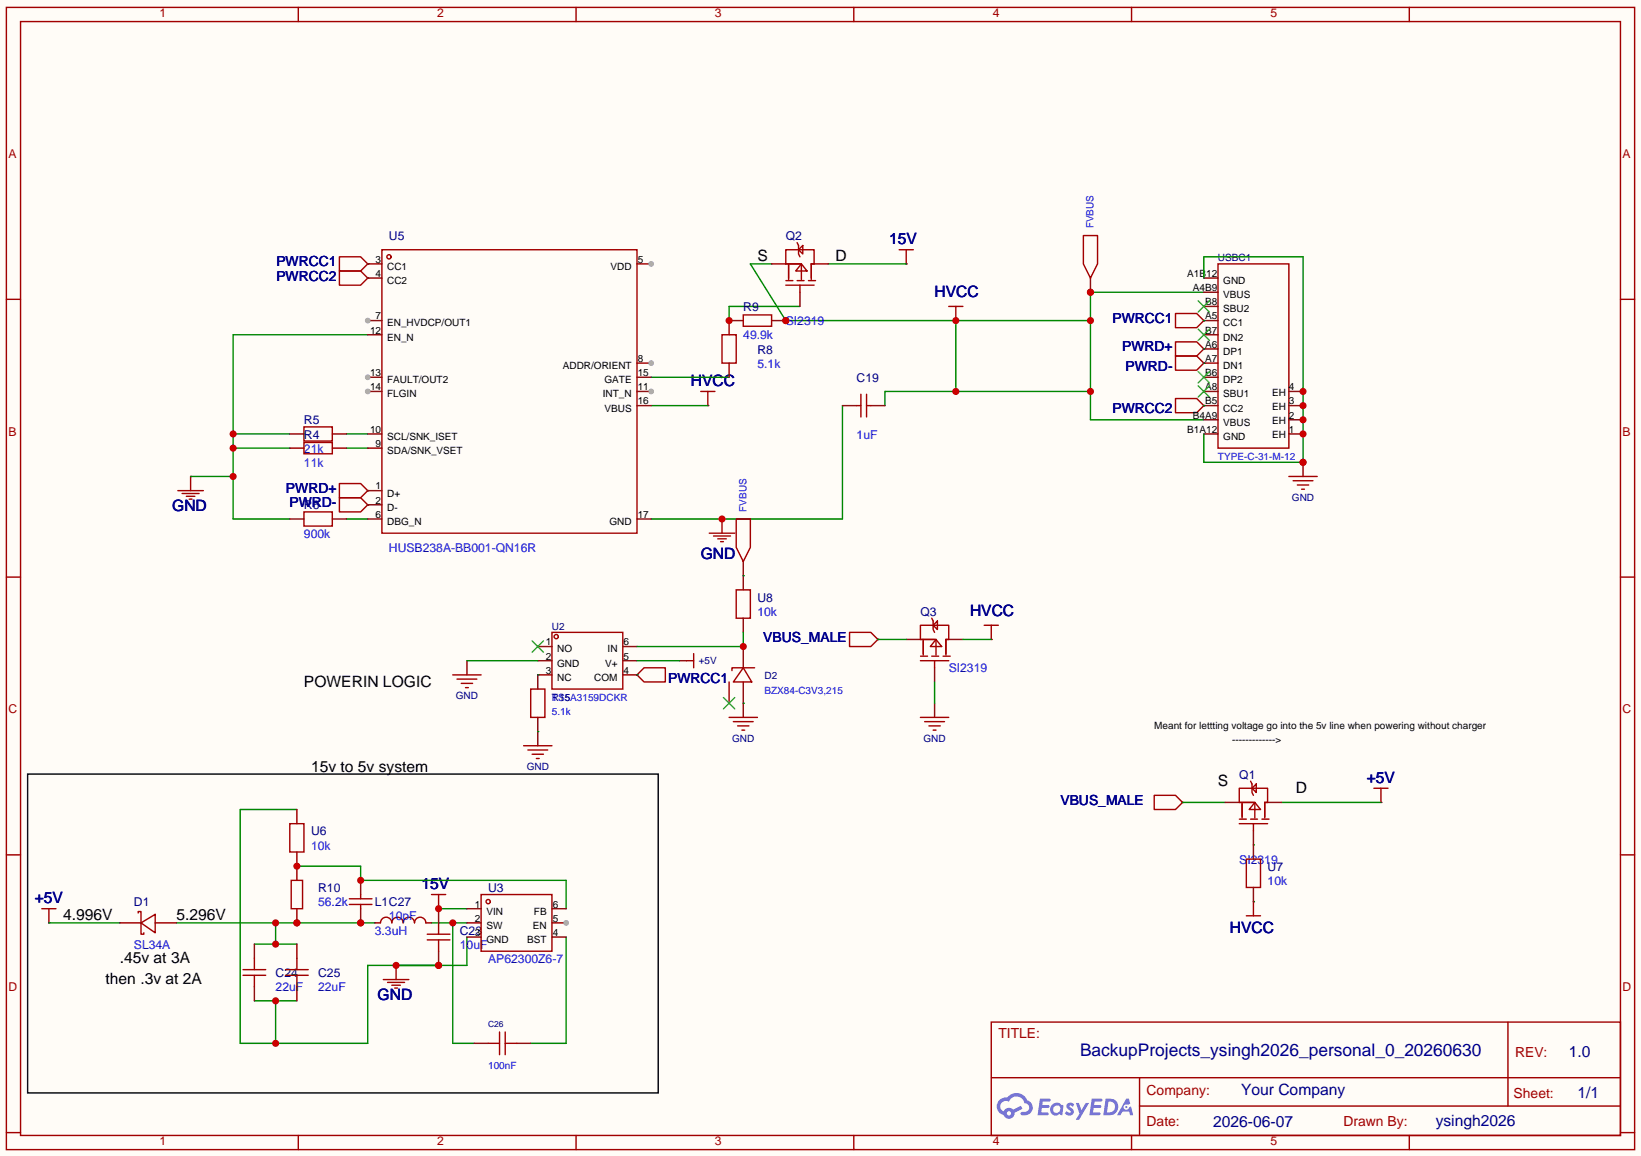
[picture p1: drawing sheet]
<svg xmlns="http://www.w3.org/2000/svg" width="294mm" height="207mm" viewBox="0 0 294 207" stroke-linecap="round" stroke-linejoin="round" font-family="sans-serif">
<path d="M0 0h294.1v207.2h-294.1z" fill="#fffcf7"/>
<g fill="none" stroke="#a10000" stroke-width=".25">
<path d="M1.1 1.3h291.9v204.8h-291.9zM3.7 3.9h286.7v199.6h-286.7zM53.5 1.3v2.6M103.3 1.3v2.6M153 1.3v2.6M202.8 1.3v2.6M252.6 1.3v2.6M1.1 53.7h2.6M290.4 53.7h2.6M1.1 103.4h2.6M290.4 103.4h2.6M1.1 153.2h2.6"/>
<path d="M290.4 153.2h2.6M177.7 183.2h112.7v20.3h-112.7zM177.7 193.2h112.7M204.2 198.2h86.2M204.2 193.2v10.1M270.3 183.2v15M1.1 203h2.6M53.5 203.5v2.6M103.3 203.5v2.6M153 203.5v2.6M202.8 203.5v2.6M252.6 203.5v2.6"/>
<path d="M290.4 203h2.6"/>
</g>
<g fill="#5487ff">
<path d="M191.3 197.8l.5-.2 .4 .1 .3 .3-.2 .4a.33 .33 0 0 0-.3-.3 .33 .33 0 0 0-.3 .2 1.01 1.01 0 0 1 .7 1.3 .96 .96 0 0 1-1.6-.1l.4-.4 .5 .3 .2-.1v-.1a.88 .88 0 0 1-.6-1.4z"/>
<path d="M192.8 197.7h.6l.4 1.3 .8-1.3h.6l-1.8 3h-.6l.7-1.1z"/>
<path d="M186.4 196.9h.8a1.1 1.1 0 0 1 1.1 .1 .26 .26 0 0 1-.2 .4h-1.2l-.1 .7h1.1l.2 .2-.3 .3h-1.1l-.1 .8h1.2l.1 .4-.2 .1h-1.7z"/>
<path d="M195.7 196.9h.8a1.11 1.11 0 0 1 1.1 .1 .26 .26 0 0 1-.3 .4h-1.1l-.1 .7h1.1l.2 .2-.3 .3h-1.1l-.1 .8h1.2l.1 .4-.2 .1h-1.7z"/>
<path d="M201.9 196.9h.5l.2 .9-.4 .2a.5 .5 0 0 0-.8 .2 .5 .5 0 0 0 .3 .7 .5 .5 0 0 0 .7-.4l.3-.2 .4 1.6h-.5l-.2-.6h-1.2l-.4 .6h-.6z"/>
<path d="M198.2 196.9l-.4 3h.9a1.51 1.51 0 0 0 1.7-1.5 1.51 1.51 0 0 0-1.7-1.5zM198.7 197.4a1 1 0 0 1 1.2 1.1 1 1 0 0 1-1.3 .9h-.2z"/>
<path d="M188.7 197.9a1.07 1.07 0 0 0-.3 1.5 1.07 1.07 0 0 0 1.5 .3l.5 .2 .2-1.7-.1-.1-.3-.1a1.02 1.02 0 0 0-1.5-.1zM188.7 198.8a.67 .67 0 0 1 1.3 0 .67 .67 0 0 1-1.3 0z"/>
<path d="M179.1 197.2a1.58 1.58 0 0 0 .8 2.7 1.01 1.01 0 0 0 1.1 .6 1.01 1.01 0 0 0 .9-1.1l1.4-.7-.3-.5-1.4 .7a1.03 1.03 0 0 0-1.7 .3 1 1 0 0 1-.5-1.4 1 1 0 0 1 1.4-.3 1.49 1.49 0 0 1 1.6-1 1.49 1.49 0 0 1 1.3 1.2 .82 .82 0 0 1 .7 1.1 .82 .82 0 0 1-1.2 .5 .31 .31 0 0 0-.3 .3 .31 .31 0 0 0 .3 .3 1.43 1.43 0 0 0 1.8-.9 1.43 1.43 0 0 0-.9-1.8 2.09 2.09 0 0 0-3.6-.5l-.8 .1zM180.5 199.5a.39 .39 0 0 1 .7 0 .39 .39 0 0 1-.7 0z"/>
<circle cx="201.9" cy="198.4" r=".19"/>
</g>
<g fill="none" stroke="#a10000" stroke-width=".25">
<path d="M60.8 46h3.8l1.3 1.3-1.3 1.3h-3.8zM60.8 48.6h3.8l1.3 1.2-1.3 1.3h-3.8zM161.2 44.8h2.5M162.4 44.8v2.5M170.1 54.9h2.5M171.3 54.9v2.6M210.7 56.2h3.8l1.3 1.3-1.3 1.2h-3.8zM125.6 70.2h2.5M126.9 70.2v2.5M210.7 71.4h3.8l1.3 1.3-1.3 1.3h-3.8zM210.7 61.3h3.8l1.3 1.2-1.3 1.3h-3.8zM210.7 63.8h3.8l1.3 1.3-1.3 1.3h-3.8z"/>
<path d="M31.9 87.9h4.5M32.6 88.4h3.1M33.4 89h1.5M33.9 89.5h.5M34.2 85.4v2.5M60.8 86.7h3.8l1.3 1.2-1.3 1.3h-3.8zM60.8 89.2h3.8l1.3 1.3-1.3 1.3h-3.8zM127.1 95.6h4.6M127.9 96.1h3M128.7 96.6h1.5M129.2 97.1h.5M129.4 93v2.6"/>
<path d="M115.4 119.7h3.9v2.5h-3.9l-1.2-1.2zM152.3 113.3h3.8l1.3 1.3-1.3 1.3h-3.8zM176.4 112.1h2.5M177.7 112.1v2.5M206.9 142.6h3.8l1.3 1.2-1.3 1.3h-3.8zM246.3 141.3h2.5M247.5 141.3v2.5M7.5 162.9h2.5M8.8 162.9v2.5M68.7 175.6h4.6M69.5 176.1h3M70.2 176.6h1.6"/>
<path d="M70.7 177.1h.5M71 173v2.6M77.3 160.3h2.6M78.6 160.3v2.6M223.4 164.1h2.5M224.7 161.6v2.5"/>
</g>
<g fill="none" stroke="#870000" stroke-width=".25">
<path d="M65.9 47.3h.1M65.9 49.8h.1M162.4 47.3h.1M171.3 57.5h.1M215.8 57.5h.1M126.9 72.7h.1M215.8 72.7h.1M215.8 62.5h.1M215.8 65.1h.1M34.2 85.4h.1M65.9 87.9h.1M65.9 90.5h.1"/>
<path d="M129.4 93h.1M157.4 114.6h.1M177.7 114.6h.1M114.2 121h.1M212 143.8h.1M247.5 143.8h.1M8.8 165.4h.1M71 173h.1M78.6 162.9h.1M224.7 161.6h.1"/>
</g>
<path d="M5 138.7h113v57.2h-113z" fill="none" stroke="#000" stroke-width=".25"/>
<path d="M151 72.7v20.3h-34.3" fill="none" stroke="#008700" stroke-width=".25"/>
<circle cx="129.4" cy="93" r=".63" fill="#c00"/>
<path d="M138.3 47.3h-3.8l6.3 10.2h54.7M171.3 57.5v12.7M215.8 52.4h-20.3v22.8h20.3M195.5 70.2h-36.9v2.5" fill="none" stroke="#008700" stroke-width=".25"/>
<g fill="#c00">
<circle cx="195.5" cy="70.2" r=".63"/>
<circle cx="171.3" cy="70.2" r=".63"/>
<circle cx="171.3" cy="57.5" r=".63"/>
<circle cx="195.5" cy="57.5" r=".63"/>
<circle cx="195.5" cy="52.4" r=".63"/>
<circle cx="140.8" cy="57.5" r=".63"/>
</g>
<path d="M41.8 77.8h10.1M62.1 77.8h3.8M65.9 60h-24.1v33h10.1M116.7 72.7h10.2M34.2 85.4h7.6M41.8 80.3h10.1M62.1 80.3h3.8" fill="none" stroke="#008700" stroke-width=".25"/>
<g fill="#c00">
<circle cx="41.8" cy="80.3" r=".63"/>
<circle cx="41.8" cy="85.4" r=".63"/>
<circle cx="41.8" cy="77.8" r=".63"/>
</g>
<path d="M143.4 54.9h-12.7v2.6M116.7 67.6h14M62.1 93h3.8M77.3 165.4h6.4M81.2 165.4v21.6h3.8" fill="none" stroke="#008700" stroke-width=".25"/>
<circle cx="81.2" cy="165.4" r=".63" fill="#c00"/>
<path d="M53.2 155.3h11.4v2.5h36.9v5.1M31.6 165.4h35.6M45.6 169.2h7.6M49.4 165.4v3.8M101.5 168v19h-6.4" fill="none" stroke="#008700" stroke-width=".25"/>
<g fill="#c00">
<circle cx="53.2" cy="165.4" r=".63"/>
<circle cx="64.6" cy="165.4" r=".63"/>
<circle cx="49.4" cy="169.2" r=".63"/>
<circle cx="49.4" cy="165.4" r=".63"/>
</g>
<path d="M53.2 145.1h-10.1v41.9h22.8v-14h17.8v-5M45.6 179.4h7.6M49.4 179.4v7.6M78.6 162.9h5.1" fill="none" stroke="#008700" stroke-width=".25"/>
<g fill="#c00">
<circle cx="49.4" cy="187" r=".63"/>
<circle cx="78.6" cy="173" r=".63"/>
<circle cx="71" cy="173" r=".63"/>
<circle cx="49.4" cy="179.4" r=".63"/>
</g>
<g fill="none" stroke="#008700" stroke-width=".25">
<path d="M65.9 47.3h.1M65.9 49.8h.1M148.5 47.3h13.9M215.8 49.8v-3.8h17.8v36.9h-17.8v-5.1M215.8 62.5h.1M215.8 65.1h.1M65.9 87.9h.1M65.9 90.5h.1M212 143.8h7.6M224.7 151.4h.1M229.7 143.8h17.8M8.8 165.4h12.7"/>
<path d="M224.7 161.6h.1"/>
</g>
<path d="M218.3 47.3h12.7v33h-12.7z" fill="none" stroke="#a10000" stroke-width=".25"/>
<g fill="none" stroke="#870000" stroke-width=".25">
<path d="M215.8 49.8h2.5M215.8 52.4h2.5M215.8 54.9h2.5M215.8 57.5h2.5M215.8 60h2.5M215.8 62.5h2.5M215.8 65.1h2.5M215.8 67.6h2.5M215.8 70.2h2.5M215.8 72.7h2.5M215.8 75.2h2.5M215.8 77.8h2.5"/>
<path d="M231 70.2h2.6M231 72.7h2.6M231 75.2h2.6M231 77.8h2.6"/>
</g>
<path d="M214.8 53.9l2 2M214.8 59l2 2M216.8 53.9l-2 2M216.8 59l-2 2M214.8 66.6l2 2M214.8 69.1l2 2.1M216.8 66.6l-2 2M216.8 69.1l-2 2.1" fill="none" stroke="#3c3" stroke-width=".25"/>
<g fill="#c00">
<circle cx="233.6" cy="70.2" r=".63"/>
<circle cx="233.6" cy="72.7" r=".63"/>
<circle cx="233.6" cy="75.2" r=".63"/>
<circle cx="233.6" cy="77.8" r=".63"/>
<circle cx="233.6" cy="82.9" r=".63"/>
</g>
<path d="M215.8 57.5h.1M215.8 72.7h.1" fill="none" stroke="#008700" stroke-width=".25"/>
<path d="M233.6 82.9v2.5" fill="none" stroke="#870000" stroke-width=".25"/>
<circle cx="233.6" cy="82.9" r=".63" fill="#c00"/>
<g fill="none" stroke="#a10000" stroke-width=".25">
<path d="M140.8 51.1h5.1M140.9 50.3h1.2M141.4 47.3v2.8M142.9 43.5l.2 .5v1.5l.3 .5M142.9 50.3h1.2M143.4 51.1v1.3M143.6 47.3l1.1 1.3h-2.1zM143.6 50.1v-2.8h-2.8v-2.5h5.1v2.5h-.5v2.8M143.9 44v1.5l-.8-.7zM144.9 50.3h1.3M153.5 72.7h.8M154.3 70.7v4"/>
<path d="M155.3 70.7v4M155.3 72.7h.8M231 85.4h5.1M231.8 86.2h3.5M232.5 86.9h2.1M233.3 87.7h.5M165 118.4h5.1M165 117.6h1.2M165.5 114.6v2.8M167 110.8l.3 .5v1.5l.2 .5M167 117.6h1.2M167.3 112.1l.7-.8v1.5z"/>
<path d="M167.5 118.4v1.3M167.8 114.6l1 1.3h-2zM167.8 117.4v-2.8h-2.8v-2.5h5.1v2.5h-.6v2.8M169 117.6h1.3M222.1 147.6h5.1M222.1 146.8h1.3M222.6 143.8v2.8M224.2 140l.2 .5v1.5l.3 .6M224.2 146.8h1.2M224.4 141.3l.8-.8v1.5zM224.7 147.6v1.3M224.9 143.8l1 1.3h-2z"/>
<path d="M224.9 146.6v-2.8h-2.8v-2.5h5.1v2.5h-.5v2.8M226.2 146.8h1.3M24.8 163.6v-.2h.5v4h.5v-.2M25.3 165.4l2.5-1.5v3.3zM68.2 165.4a1.02 1.02 0 0 1 1-1 1.02 1.02 0 0 1 1 1 1.02 1.02 0 0 1 1-1 1.02 1.02 0 0 1 1.1 1 1.02 1.02 0 0 1 1-1 1.02 1.02 0 0 1 1 1 1.02 1.02 0 0 1 1-1 1.02 1.02 0 0 1 1 1M78.6 165.4v2M87.5 187h2M89.5 185v4M90.6 185v4M90.6 187h2"/>
</g>
<g fill="none" stroke="#870000" stroke-width=".25">
<path d="M138.3 47.3h2.5M143.4 52.4v2.5M145.9 47.3h2.6M151 72.7h2.5M156.1 72.7h2.5M162.4 114.6h2.6M167.5 119.7v2.5M170.1 114.6h2.5M219.6 143.8h2.5M224.7 148.9v2.5M227.2 143.8h2.5M21.5 165.4h3.8"/>
<path d="M27.8 165.4h3.8M67.2 165.4h1M76.3 165.4h1M78.6 170.5v2.5M85 187h2.5M92.6 187h2.5"/>
</g>
<circle cx="78.6" cy="173" r=".63" fill="#c00"/>
<path d="M76.6 168.5h4M78.6 168.5v2" fill="none" stroke="#a10000" stroke-width=".25"/>
<path d="M78.6 162.9v2.5" fill="none" stroke="#870000" stroke-width=".25"/>
<circle cx="78.6" cy="162.9" r=".63" fill="#c00"/>
<path d="M76.6 167.4h4" fill="none" stroke="#a10000" stroke-width=".25"/>
<path d="M138.3 57.5h2.5" fill="none" stroke="#870000" stroke-width=".25"/>
<circle cx="140.8" cy="57.5" r=".63" fill="#c00"/>
<g fill="none" stroke="#870000" stroke-width=".25">
<path d="M65.9 57.5h2.6M65.9 47.3h2.6M65.9 49.8h2.6M130.7 57.5h2.5M51.9 77.8h2.6M59.6 77.8h2.5M51.9 93h2.6M59.6 93h2.5M133.2 103.2v2.5M133.2 110.8v2.5M53.2 145.1v2.5M53.2 152.7v2.6"/>
<path d="M224.7 151.4v2.6M224.7 159.1v2.5"/>
</g>
<g fill="none" stroke="#a10000" stroke-width=".25">
<path d="M68.5 44.8h45.7v50.8h-45.7zM133.2 56.4h5.1v2.1h-5.1zM54.5 76.5h5.1v2.6h-5.1zM54.5 91.8h5.1v2.5h-5.1zM132 105.7h2.5v5.1h-2.5zM51.9 147.6h2.6v5.1h-2.6zM223.4 154h2.5v5.1h-2.5z"/>
<circle cx="69.7" cy="46" r=".38"/>
</g>
<circle cx="65.9" cy="57.5" r=".51" fill="#999"/>
<path d="M65.9 60h2.6M65.9 67.6h2.6" fill="none" stroke="#870000" stroke-width=".25"/>
<circle cx="65.9" cy="67.6" r=".51" fill="#999"/>
<path d="M65.9 70.2h2.6" fill="none" stroke="#870000" stroke-width=".25"/>
<circle cx="65.9" cy="70.2" r=".51" fill="#999"/>
<path d="M65.9 77.8h2.6M114.2 72.7h2.5M114.2 70.2h2.5M65.9 80.3h2.6M65.9 87.9h2.6M65.9 90.5h2.6M65.9 93h2.6M114.2 93h2.5" fill="none" stroke="#870000" stroke-width=".25"/>
<circle cx="116.7" cy="70.2" r=".51" fill="#999"/>
<path d="M114.2 67.6h2.5M114.2 65.1h2.5" fill="none" stroke="#870000" stroke-width=".25"/>
<circle cx="116.7" cy="65.1" r=".51" fill="#999"/>
<path d="M114.2 47.3h2.5" fill="none" stroke="#870000" stroke-width=".25"/>
<circle cx="116.7" cy="47.3" r=".51" fill="#999"/>
<path d="M53.2 155.3v2.5" fill="none" stroke="#870000" stroke-width=".25"/>
<circle cx="53.2" cy="155.3" r=".63" fill="#c00"/>
<path d="M53.2 162.9v2.5" fill="none" stroke="#870000" stroke-width=".25"/>
<circle cx="53.2" cy="165.4" r=".63" fill="#c00"/>
<path d="M52.2 157.8h2v5.1h-2zM62.6 162.1h4.1M62.6 161.1h4.1" fill="none" stroke="#a10000" stroke-width=".25"/>
<path d="M64.6 162.9v2.5" fill="none" stroke="#870000" stroke-width=".25"/>
<circle cx="64.6" cy="165.4" r=".63" fill="#c00"/>
<path d="M64.6 157.8v2.5" fill="none" stroke="#870000" stroke-width=".25"/>
<circle cx="64.6" cy="157.8" r=".63" fill="#c00"/>
<g fill="none" stroke="#a10000" stroke-width=".25">
<path d="M64.6 160.3v.8M64.6 162.1v.8M86.2 160.3h12.7v10.2h-12.7z"/>
<circle cx="87.5" cy="161.6" r=".38"/>
</g>
<path d="M83.7 162.9h2.5M83.7 165.4h2.5M83.7 168h2.5M98.9 165.4h2.6M98.9 168h2.6" fill="none" stroke="#870000" stroke-width=".25"/>
<circle cx="101.5" cy="165.4" r=".51" fill="#999"/>
<path d="M130.7 57.5v2.5M51.9 80.3h2.6M59.6 80.3h2.5M45.6 169.2v2.6M45.6 176.8v2.6M53.2 169.2v2.6M53.2 176.8v2.6M98.9 162.9h2.6" fill="none" stroke="#870000" stroke-width=".25"/>
<path d="M54.5 79.3h5.1v2h-5.1zM129.4 60h2.6v5.1h-2.6zM43.6 173.8h4M43.6 174.8h4M45.6 171.8v2M45.6 174.8v2M51.2 173.8h4M51.2 174.8h4M53.2 171.8v2M53.2 174.8v2" fill="none" stroke="#a10000" stroke-width=".25"/>
<circle cx="130.7" cy="57.5" r=".63" fill="#c00"/>
<g fill="none" stroke="#870000" stroke-width=".25">
<path d="M195.5 49.8v2.6M130.7 65.1v2.5M83.7 118.4v2.6M96.4 115.9h2.5M96.4 118.4h2.5M111.6 115.9h2.6M111.6 118.4h2.6M121.8 118.4h1.3M133.2 115.9v3.8M96.4 128.6v5.1M98.9 121h-2.5v2.5M111.6 121h2.6"/>
<path d="M130.7 122.2v3.8M133.2 122.2v6.4M167.5 126v2.6"/>
</g>
<path d="M83.7 118.4h12.7M114.2 118.4h7.6M157.4 114.6h5M172.6 114.6h5.1M96.4 121h.1M96.4 131.1h.1M114.2 121h.1M167.5 122.2v3.8" fill="none" stroke="#008700" stroke-width=".25"/>
<g fill="none" stroke="#a10000" stroke-width=".25">
<path d="M98.9 113.3h12.7v10.2h-12.7zM123.1 118.4h1.2M124.3 117.2v2.5M133.2 119.7l1.5 2.5h-3.3zM135.3 119.7h-4.1v.5M81.2 121h5M81.9 121.7h3.6M82.7 122.5h2M83.4 123.2h.5M93.9 133.7h5M94.6 134.4h3.6M95.1 123.5h2.6v5.1h-2.6z"/>
<path d="M95.4 135.2h2M96.1 135.9h.5M130.7 128.6h5.1M131.4 129.3h3.6M132.2 130.1h2M133 130.9h.5M165 128.6h5.1M165.7 129.3h3.6M166.5 130.1h2M167.3 130.9h.5"/>
<circle cx="99.7" cy="114.1" r=".38"/>
</g>
<path d="M95.4 114.9l2 2M97.4 114.9l-2 2M129.7 125l2 2.1M131.7 125l-2 2.1" fill="none" stroke="#3c3" stroke-width=".25"/>
<circle cx="195.5" cy="52.4" r=".63" fill="#c00"/>
<path d="M194.2 42.2h2.5v5.1l-1.2 2.5-1.3-2.5zM132 93h2.5v5.1l-1.3 2.5-1.2-2.5z" fill="none" stroke="#a10000" stroke-width=".25"/>
<path d="M133.2 100.6v2.6" fill="none" stroke="#870000" stroke-width=".25"/>
<path d="M133.2 103.2h.1M133.2 113.3v2.6h-19" fill="none" stroke="#008700" stroke-width=".25"/>
<circle cx="133.2" cy="115.9" r=".63" fill="#c00"/>
<path d="M133.2 126h.1" fill="none" stroke="#008700" stroke-width=".25"/>
<text font-size="3.1" fill="#000080" x="193.6" y="189.2">BackupProjects_ysingh2026_personal_0_20260630</text>
<g font-size="2.8">
<text x="135.8" y="46.9">S</text>
<text x="149.7" y="46.9">D</text>
<text x="54.5" y="123.1">POWERIN LOGIC</text>
<text x="55.8" y="138.3">15v to 5v system</text>
<text x="218.3" y="140.8">S</text>
<text x="232.3" y="142.1">D</text>
<text x="11.3" y="165">4.996V</text>
<text x="31.6" y="165">5.296V</text>
<text x="21.5" y="172.6">.45v at 3A</text>
<text x="18.9" y="176.4">then .3v at 2A</text>
</g>
<g font-size="2.8" fill="#00f">
<text x="159.4" y="43.8">15V</text>
<text x="167.5" y="53.2">HVCC</text>
<text x="123.8" y="69.2">HVCC</text>
<text x="30.9" y="91.6">GND</text>
<text x="125.6" y="100.2">GND</text>
<text x="173.9" y="110.4">HVCC</text>
<text x="245" y="140.3">+5V</text>
<text x="6.2" y="161.9">+5V</text>
<text x="75.6" y="159.4">15V</text>
<text x="220.4" y="167.2">HVCC</text>
<text x="67.7" y="179.2">GND</text>
</g>
<g font-size="2.8" fill="#000080">
<text x="281.2" y="189.4">1.0</text>
<text x="222.4" y="196.3">Your Company</text>
<text x="282.7" y="196.8">1/1</text>
<text x="217.5" y="201.9">2026-06-07</text>
<text x="257.3" y="201.9">ysingh2026</text>
</g>
<g font-size="2.5" fill="#00f">
<text x="49.5" y="47.7">PWRCC1</text>
<text x="49.5" y="50.3">PWRCC2</text>
<text x="199.4" y="57.9">PWRCC1</text>
<text x="201.1" y="63">PWRD+</text>
<text x="201.7" y="66.5">PWRD-</text>
<text x="199.4" y="74.1">PWRCC2</text>
<text x="51.3" y="88.4">PWRD+</text>
<text x="51.9" y="90.9">PWRD-</text>
<text x="136.8" y="115">VBUS_MALE</text>
<text x="119.8" y="122.4">PWRCC1</text>
<text x="190.1" y="144.3">VBUS_MALE</text>
</g>
<g font-size="2.5" fill="#a00000">
<text x="178.9" y="186">TITLE:</text>
<text x="271.6" y="189.4">REV:</text>
<text x="205.5" y="196.3">Company:</text>
<text x="271.3" y="196.7">Sheet:</text>
<text x="205.5" y="201.8">Date:</text>
<text x="240.8" y="201.9">Drawn By:</text>
</g>
<g font-size="2.2" fill="#a00000">
<text x="28.6" y="3">1</text>
<text x="78.4" y="3">2</text>
<text x="128.1" y="3">3</text>
<text x="177.9" y="3">4</text>
<text x="227.7" y="3">5</text>
<text x="1.5" y="28.3">A</text>
<text x="290.8" y="28.3">A</text>
<text x="1.5" y="78.1">B</text>
<text x="290.8" y="78.1">B</text>
<text x="1.5" y="127.9">C</text>
<text x="290.8" y="127.9">C</text>
<text x="1.5" y="177.7">D</text>
<text x="290.8" y="177.7">D</text>
<text x="28.6" y="205.2">1</text>
<text x="78.4" y="205.2">2</text>
<text x="128.1" y="205.2">3</text>
<text x="177.9" y="205.2">4</text>
<text x="227.7" y="205.2">5</text>
</g>
<g font-size="2.2" fill="#000080">
<text x="69.7" y="43">U5</text>
<text x="140.8" y="43">Q2</text>
<text x="133.2" y="55.7">R9</text>
<text x="135.8" y="63.4">R8</text>
<text x="153.5" y="68.4">C19</text>
<text x="54.5" y="76.1">R5</text>
<text x="54.5" y="78.6">R4</text>
<text x="54.5" y="91.3">R6</text>
<text x="135.8" y="107.8">U8</text>
<text x="165" y="110.4">Q3</text>
<text x="222.1" y="139.6">Q1</text>
<text x="55.8" y="149.7">U6</text>
<text x="57" y="159.9">R10</text>
<text x="87.5" y="159.9">U3</text>
<text x="227.2" y="156.1">U7</text>
<text x="24" y="162.4">D1</text>
<text x="67.2" y="162.4">L1C27</text>
<text x="82.4" y="167.5">C23</text>
<text x="49.4" y="175.1">C24</text>
<text x="57" y="175.1">C25</text>
</g>
<g font-size="2.2" fill="#00f">
<text x="140.8" y="58.3">SI2319</text>
<text x="133.2" y="60.8">49.9k</text>
<text x="135.8" y="65.9">5.1k</text>
<text x="54.5" y="81.1">21k</text>
<text x="54.5" y="83.7">11k</text>
<text x="153.5" y="78.6">1uF</text>
<text x="54.5" y="96.4">900k</text>
<text x="69.7" y="98.9">HUSB238A-BB001-QN16R</text>
<text x="135.8" y="110.4">10k</text>
<text x="170.1" y="120.5">SI2319</text>
<text x="55.8" y="152.3">10k</text>
<text x="222.1" y="154.8">SI2319</text>
<text x="227.2" y="158.6">10k</text>
<text x="57" y="162.4">56.2k</text>
<text x="67.2" y="167.5">3.3uH</text>
<text x="69.7" y="165">10pF</text>
<text x="24" y="170">SL34A</text>
<text x="82.4" y="170">10uF</text>
<text x="87.5" y="172.6">AP62300Z6-7</text>
<text x="49.4" y="177.7">22uF</text>
<text x="57" y="177.7">22uF</text>
</g>
<g font-size="1.8" fill="#00f">
<text x="196" y="41" transform="rotate(-90 196 41)">FVBUS</text>
<text x="218.3" y="82.4">TYPE-C-31-M-12</text>
<text x="133.8" y="91.8" transform="rotate(-90 133.8 91.8)">FVBUS</text>
<text x="98.9" y="125.6">TS5A3159DCKR</text>
<text x="137" y="124.3">BZX84-C3V3,215</text>
<text x="98.9" y="128.1">5.1k</text>
<text x="87.5" y="191.6">100nF</text>
</g>
<g font-size="1.8">
<text x="67.3" y="47.1">3</text>
<text x="114.3" y="47.1">5</text>
<text x="67.3" y="49.6">4</text>
<text x="69.4" y="48.4">CC1</text>
<text x="69.4" y="50.9">CC2</text>
<text x="109.4" y="48.4">VDD</text>
<text x="212.8" y="49.6">A1B12</text>
<text x="213.8" y="52.2">A4B9</text>
<text x="219.3" y="50.9">GND</text>
<text x="219.3" y="53.4">VBUS</text>
<text x="66.3" y="59.8">12</text>
<text x="67.3" y="57.2">7</text>
<text x="69.4" y="58.5">EN_HVDCP/OUT1</text>
<text x="216" y="54.7">B8</text>
<text x="216" y="57.2">A5</text>
<text x="216" y="59.8">B7</text>
<text x="219.3" y="56">SBU2</text>
<text x="219.3" y="58.5">CC1</text>
<text x="69.4" y="61.1">EN_N</text>
<text x="114.3" y="64.9">8</text>
<text x="216" y="62.3">A6</text>
<text x="216" y="64.9">A7</text>
<text x="219.3" y="61.1">DN2</text>
<text x="219.3" y="63.6">DP1</text>
<text x="66.3" y="67.4">13</text>
<text x="66.3" y="69.9">14</text>
<text x="69.4" y="68.7">FAULT/OUT2</text>
<text x="69.4" y="71.2">FLGIN</text>
<text x="100.9" y="66.1">ADDR/ORIENT</text>
<text x="108.1" y="71.2">INT_N</text>
<text x="108.4" y="68.7">GATE</text>
<text x="114.3" y="69.9">11</text>
<text x="114.3" y="67.4">15</text>
<text x="216" y="67.4">B6</text>
<text x="216" y="69.9">A8</text>
<text x="219.3" y="66.1">DN1</text>
<text x="219.3" y="68.7">DP2</text>
<text x="219.3" y="71.2">SBU1</text>
<text x="228" y="71">EH</text>
<text x="231" y="69.9">4</text>
<text x="66.3" y="77.6">10</text>
<text x="108.4" y="73.8">VBUS</text>
<text x="114.3" y="72.5">16</text>
<text x="212.8" y="77.6">B1A12</text>
<text x="213.8" y="75">B4A9</text>
<text x="216" y="72.5">B5</text>
<text x="219.3" y="73.8">CC2</text>
<text x="219.3" y="76.3">VBUS</text>
<text x="228" y="73.5">EH</text>
<text x="228" y="76">EH</text>
<text x="231" y="72.5">3</text>
<text x="231" y="75">2</text>
<text x="231" y="77.6">1</text>
<text x="67.3" y="80.1">9</text>
<text x="69.4" y="78.8">SCL/SNK_ISET</text>
<text x="69.4" y="81.4">SDA/SNK_VSET</text>
<text x="219.3" y="78.8">GND</text>
<text x="228" y="78.6">EH</text>
<text x="67.3" y="87.7">1</text>
<text x="69.4" y="89">D+</text>
<text x="67.3" y="90.3">2</text>
<text x="67.3" y="92.8">6</text>
<text x="69.4" y="91.5">D-</text>
<text x="69.4" y="94.1">DBG_N</text>
<text x="109.2" y="94.1">GND</text>
<text x="114.3" y="92.8">17</text>
<text x="97.8" y="115.7">1</text>
<text x="97.8" y="118.2">2</text>
<text x="99.9" y="116.9">NO</text>
<text x="99.9" y="119.5">GND</text>
<text x="108.5" y="119.5">V+</text>
<text x="108.9" y="116.9">IN</text>
<text x="111.8" y="118.2">5</text>
<text x="111.8" y="115.7">6</text>
<text x="97.8" y="120.7">3</text>
<text x="99.9" y="122">NC</text>
<text x="106.5" y="122">COM</text>
<text x="111.8" y="120.7">4</text>
<text x="206.9" y="130.7">Meant for lettting voltage go into the 5v line when powering without charger</text>
<text x="220.9" y="133.2">-------------&gt;</text>
<text x="85.1" y="162.7">1</text>
<text x="85.1" y="165.2">2</text>
<text x="85.1" y="167.7">3</text>
<text x="87.2" y="163.9">VIN</text>
<text x="87.2" y="166.5">SW</text>
<text x="95.5" y="166.5">EN</text>
<text x="95.7" y="163.9">FB</text>
<text x="99.1" y="167.7">4</text>
<text x="99.1" y="165.2">5</text>
<text x="99.1" y="162.7">6</text>
<text x="87.2" y="169">GND</text>
<text x="94.5" y="169">BST</text>
</g>
<g font-size="1.8" fill="#000080">
<text x="218.3" y="46.9">USBC1</text>
<text x="231.6" y="89.8">GND</text>
<text x="98.9" y="112.9">U2</text>
<text x="125.3" y="119">+5V</text>
<text x="81.7" y="125.3">GND</text>
<text x="98.9" y="125.6">R15</text>
<text x="137" y="121.8">D2</text>
<text x="131.2" y="133">GND</text>
<text x="165.5" y="133">GND</text>
<text x="94.4" y="138">GND</text>
</g>
<text font-size="1.5" fill="#000080" x="87.5" y="184">C26</text>
</svg>
